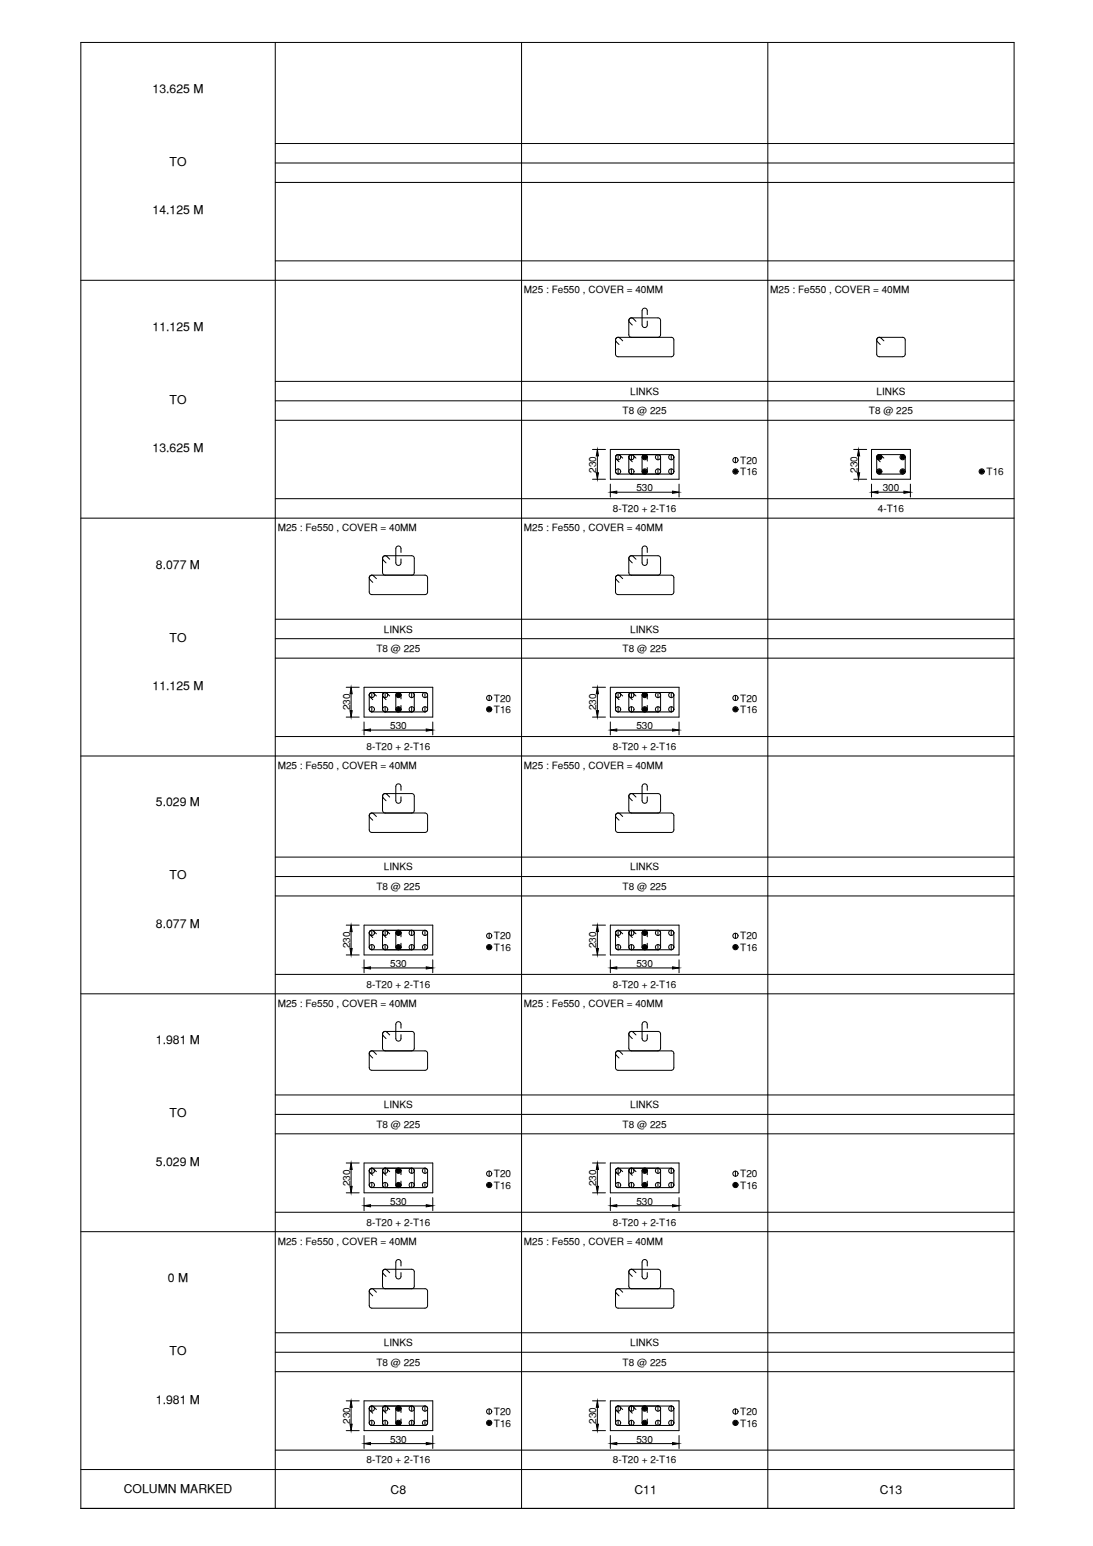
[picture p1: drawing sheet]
<svg xmlns="http://www.w3.org/2000/svg" width="297mm" height="420mm" viewBox="0 0 297 420" stroke-linecap="round" stroke-linejoin="round" font-family="sans-serif">
<!-- layer: Schedule Border -->
<path d="M74.8 11.5v398.4M275.6 11.5h-253.6v398.4h253.6M22 76.2h253.6M22 140.8h253.6M22 205.5h253.6M22 270.1h253.6M22 334.7h253.6M22 399.4h253.6" fill="none" stroke="#000" stroke-width=".27"/>
<!-- layer: Schedule Line -->
<g fill="none" stroke="#000" stroke-width=".27">
<path d="M141.7 11.5v398.4M208.7 11.5v398.4M275.6 11.5v398.4M74.8 39h200.8M74.8 49.6h200.8M74.8 44.3h200.8M74.8 70.9h200.8M74.8 114.2h200.8M74.8 108.9h200.8M74.8 103.6h200.8M74.8 135.5h200.8M74.8 178.9h200.8"/>
<path d="M74.8 173.6h200.8M74.8 168.3h200.8M74.8 200.2h200.8M74.8 238.2h200.8M74.8 232.9h200.8M74.8 243.5h200.8M74.8 264.8h200.8M74.8 297.6h200.8M74.8 308.1h200.8M74.8 302.9h200.8M74.8 329.5h200.8M74.8 372.8h200.8"/>
<path d="M74.8 367.5h200.8M74.8 362.2h200.8M74.8 394.1h200.8"/>
</g>
<!-- layer: Concrete Line -->
<path d="M165.9 122.1h18.6v8.1h-18.6zM236.9 122.1h10.5v8.1h-10.5zM98.9 186.8h18.7v8.1h-18.7zM165.9 186.8h18.6v8.1h-18.6zM98.9 251.4h18.7v8.1h-18.7zM165.9 251.4h18.6v8.1h-18.6zM98.9 316.1h18.7v8.1h-18.7zM165.9 316.1h18.6v8.1h-18.6zM98.9 380.7h18.7v8.1h-18.7zM165.9 380.7h18.6v8.1h-18.6z" fill="none" stroke="#000" stroke-width=".27"/>
<!-- layer: Dim -->
<g fill="none" stroke="#000" stroke-width=".27">
<path d="M161 130.2h3.5M161 122.1h3.5M162.3 123.9v4.6M165.9 131.6v3.5M167.6 133.8h15.2M184.5 131.6v3.5M232 130.2h3.5M232 122.1h3.5M233.3 123.9v4.6M236.9 131.6v3.5M238.6 133.8h7.1M247.4 131.6v3.5"/>
<path d="M94.1 194.9h3.5M94.1 186.8h3.5M95.4 188.5v4.6M98.9 196.2v3.5M100.7 198.4h15.1M117.6 196.2v3.5M161 194.9h3.5M161 186.8h3.5M162.3 188.5v4.6M165.9 196.2v3.5M167.6 198.4h15.2M184.5 196.2v3.5"/>
<path d="M94.1 259.5h3.5M94.1 251.4h3.5M95.4 253.2v4.6M161 259.5h3.5M161 251.4h3.5M162.3 253.2v4.6M98.9 260.9v3.5M100.7 263.1h15.1M117.6 260.9v3.5M165.9 260.9v3.5M167.6 263.1h15.2M184.5 260.9v3.5"/>
<path d="M94.1 316.1h3.5M95.4 317.8v4.6M161 316.1h3.5M162.3 317.8v4.6M94.1 324.2h3.5M98.9 325.5v3.5M100.7 327.7h15.1M117.6 325.5v3.5M161 324.2h3.5M165.9 325.5v3.5M167.6 327.7h15.2M184.5 325.5v3.5"/>
<path d="M94.1 388.8h3.5M94.1 380.7h3.5M95.4 382.5v4.6M98.9 390.1v3.6M100.7 392.3h15.1M117.6 390.1v3.6M161 388.8h3.5M161 380.7h3.5M162.3 382.5v4.6M165.9 390.1v3.6M167.6 392.3h15.2M184.5 390.1v3.6"/>
</g>
<g fill="#000" stroke="#000" stroke-width=".27">
<path d="M162 128.5h.6l-.3 1.7zM162.3 122.1l.3 1.8h-.6zM165.9 133.8l1.7-.3v.6zM182.8 133.5l1.7 .3-1.7 .3zM233 128.5h.6l-.3 1.7zM233.3 122.1l.3 1.8h-.6zM236.9 133.8l1.7-.3v.6zM245.7 133.5l1.7 .3-1.7 .3zM95.1 193.1h.6l-.3 1.8zM95.4 186.8l.3 1.7h-.6zM98.9 198.4l1.8-.3v.6zM115.8 198.1l1.8 .3-1.8 .3z"/>
<path d="M162 193.1h.6l-.3 1.8zM162.3 186.8l.3 1.7h-.6zM165.9 198.4l1.7-.3v.6zM182.8 198.1l1.7 .3-1.7 .3zM95.1 257.8h.6l-.3 1.7zM95.4 251.4l.3 1.8h-.6zM162 257.8h.6l-.3 1.7zM162.3 251.4l.3 1.8h-.6zM98.9 263.1l1.8-.3v.5zM115.8 262.8l1.8 .3-1.8 .2zM165.9 263.1l1.7-.3v.5zM182.8 262.8l1.7 .3-1.7 .2z"/>
<path d="M95.4 316.1l.3 1.7h-.6zM162.3 316.1l.3 1.7h-.6zM95.1 322.4h.6l-.3 1.8zM98.9 327.7l1.8-.3v.6zM115.8 327.4l1.8 .3-1.8 .3zM162 322.4h.6l-.3 1.8zM165.9 327.7l1.7-.3v.6zM182.8 327.4l1.7 .3-1.7 .3zM95.1 387.1h.6l-.3 1.7zM95.4 380.7l.3 1.8h-.6zM98.9 392.3l1.8-.3v.6zM115.8 392l1.8 .3-1.8 .3z"/>
<path d="M162 387.1h.6l-.3 1.7zM162.3 380.7l.3 1.8h-.6zM165.9 392.3l1.7-.3v.6zM182.8 392l1.7 .3-1.7 .3z"/>
</g>
<!-- layer: Reinforcement -->
<g fill="none" stroke="#000" stroke-width=".27">
<path d="M168 123.6v1.4M168 127.4v1.4M171.6 123.6v1.4M171.6 127.4v1.4M178.8 123.6v1.4M178.8 127.4v1.4M182.4 123.6v1.4M182.4 127.4v1.4M199.9 124.4v1.4M101 188.2v1.4M101 192.1v1.4M104.7 188.2v1.4"/>
<path d="M104.7 192.1v1.4M111.9 188.2v1.4M111.9 192.1v1.4M115.5 188.2v1.4M115.5 192.1v1.4M132.9 189v1.4M168 188.2v1.4M168 192.1v1.4M171.6 188.2v1.4M171.6 192.1v1.4M178.8 188.2v1.4M178.8 192.1v1.4"/>
<path d="M182.4 188.2v1.4M182.4 192.1v1.4M199.9 189v1.4M101 252.8v1.4M101 256.7v1.4M104.7 252.8v1.4M104.7 256.7v1.4M111.9 252.8v1.4M111.9 256.7v1.4M115.5 252.8v1.4M115.5 256.7v1.4M132.9 253.6v1.4"/>
<path d="M168 252.8v1.4M168 256.7v1.4M171.6 252.8v1.4M171.6 256.7v1.4M178.8 252.8v1.4M178.8 256.7v1.4M182.4 252.8v1.4M182.4 256.7v1.4M199.9 253.6v1.4M101 317.5v1.4M104.7 317.5v1.4M111.9 317.5v1.4"/>
<path d="M115.5 317.5v1.4M132.9 318.3v1.4M168 317.5v1.4M171.6 317.5v1.4M178.8 317.5v1.4M182.4 317.5v1.4M199.9 318.3v1.4M101 321.3v1.5M104.7 321.3v1.5M111.9 321.3v1.5M115.5 321.3v1.5M168 321.3v1.5"/>
<path d="M171.6 321.3v1.5M178.8 321.3v1.5M182.4 321.3v1.5M101 382.1v1.4M101 386v1.4M104.7 382.1v1.4M104.7 386v1.4M111.9 382.1v1.4M111.9 386v1.4M115.5 382.1v1.4M115.5 386v1.4M132.9 382.9v1.4"/>
<path d="M168 382.1v1.4M168 386v1.4M171.6 382.1v1.4M171.6 386v1.4M178.8 382.1v1.4M178.8 386v1.4M182.4 382.1v1.4M182.4 386v1.4M199.9 382.9v1.4"/>
<circle cx="168" cy="124.2" r=".7"/>
<circle cx="168" cy="128.1" r=".7"/>
<circle cx="171.6" cy="128.1" r=".7"/>
<circle cx="171.6" cy="124.2" r=".7"/>
<circle cx="175.2" cy="124.2" r=".7"/>
<circle cx="175.2" cy="128.1" r=".7"/>
<circle cx="178.8" cy="124.2" r=".7"/>
<circle cx="178.8" cy="128.1" r=".7"/>
<circle cx="182.4" cy="124.2" r=".7"/>
<circle cx="182.4" cy="128.1" r=".7"/>
<circle cx="199.9" cy="125" r=".7"/>
<circle cx="199.9" cy="128.1" r=".7"/>
<circle cx="239" cy="124.2" r=".7"/>
<circle cx="239" cy="128.1" r=".7"/>
<circle cx="245.3" cy="128.1" r=".7"/>
<circle cx="245.3" cy="124.2" r=".7"/>
<circle cx="266.8" cy="128.1" r=".7"/>
<circle cx="101.1" cy="188.9" r=".7"/>
<circle cx="101.1" cy="192.8" r=".7"/>
<circle cx="104.7" cy="188.9" r=".7"/>
<circle cx="104.7" cy="192.8" r=".7"/>
<circle cx="108.3" cy="188.9" r=".7"/>
<circle cx="108.3" cy="192.8" r=".7"/>
<circle cx="111.9" cy="188.9" r=".7"/>
<circle cx="111.9" cy="192.8" r=".7"/>
<circle cx="115.5" cy="192.8" r=".7"/>
<circle cx="115.5" cy="188.9" r=".7"/>
<circle cx="132.9" cy="189.7" r=".7"/>
<circle cx="132.9" cy="192.8" r=".7"/>
<circle cx="168" cy="188.9" r=".7"/>
<circle cx="168" cy="192.8" r=".7"/>
<circle cx="171.6" cy="188.9" r=".7"/>
<circle cx="171.6" cy="192.8" r=".7"/>
<circle cx="175.2" cy="188.9" r=".7"/>
<circle cx="175.2" cy="192.8" r=".7"/>
<circle cx="178.8" cy="192.8" r=".7"/>
<circle cx="178.8" cy="188.9" r=".7"/>
<circle cx="182.4" cy="188.9" r=".7"/>
<circle cx="182.4" cy="192.8" r=".7"/>
<circle cx="199.9" cy="192.8" r=".7"/>
<circle cx="199.9" cy="189.7" r=".7"/>
<circle cx="101.1" cy="253.5" r=".7"/>
<circle cx="101.1" cy="257.4" r=".7"/>
<circle cx="104.7" cy="253.5" r=".7"/>
<circle cx="104.7" cy="257.4" r=".7"/>
<circle cx="108.3" cy="257.4" r=".7"/>
<circle cx="108.3" cy="253.5" r=".7"/>
<circle cx="111.9" cy="253.5" r=".7"/>
<circle cx="111.9" cy="257.4" r=".7"/>
<circle cx="115.5" cy="257.4" r=".7"/>
<circle cx="115.5" cy="253.5" r=".7"/>
<circle cx="132.9" cy="254.3" r=".7"/>
<circle cx="132.9" cy="257.4" r=".7"/>
<circle cx="168" cy="253.5" r=".7"/>
<circle cx="168" cy="257.4" r=".7"/>
<circle cx="171.6" cy="257.4" r=".7"/>
<circle cx="171.6" cy="253.5" r=".7"/>
<circle cx="175.2" cy="257.4" r=".7"/>
<circle cx="175.2" cy="253.5" r=".7"/>
<circle cx="178.8" cy="253.5" r=".7"/>
<circle cx="178.8" cy="257.4" r=".7"/>
<circle cx="182.4" cy="253.5" r=".7"/>
<circle cx="182.4" cy="257.4" r=".7"/>
<circle cx="199.9" cy="257.4" r=".7"/>
<circle cx="199.9" cy="254.3" r=".7"/>
<circle cx="101.1" cy="318.2" r=".7"/>
<circle cx="104.7" cy="318.2" r=".7"/>
<circle cx="108.3" cy="318.2" r=".7"/>
<circle cx="111.9" cy="318.2" r=".7"/>
<circle cx="115.5" cy="318.2" r=".7"/>
<circle cx="132.9" cy="319" r=".7"/>
<circle cx="168" cy="318.2" r=".7"/>
<circle cx="171.6" cy="318.2" r=".7"/>
<circle cx="175.2" cy="318.2" r=".7"/>
<circle cx="178.8" cy="318.2" r=".7"/>
<circle cx="182.4" cy="318.2" r=".7"/>
<circle cx="199.9" cy="319" r=".7"/>
<circle cx="101.1" cy="322.1" r=".7"/>
<circle cx="104.7" cy="322.1" r=".7"/>
<circle cx="108.3" cy="322.1" r=".7"/>
<circle cx="111.9" cy="322.1" r=".7"/>
<circle cx="115.5" cy="322.1" r=".7"/>
<circle cx="132.9" cy="322.1" r=".7"/>
<circle cx="168" cy="322.1" r=".7"/>
<circle cx="171.6" cy="322.1" r=".7"/>
<circle cx="175.2" cy="322.1" r=".7"/>
<circle cx="178.8" cy="322.1" r=".7"/>
<circle cx="182.4" cy="322.1" r=".7"/>
<circle cx="199.9" cy="322.1" r=".7"/>
<circle cx="101.1" cy="386.7" r=".7"/>
<circle cx="101.1" cy="382.8" r=".7"/>
<circle cx="104.7" cy="386.7" r=".7"/>
<circle cx="104.7" cy="382.8" r=".7"/>
<circle cx="108.3" cy="386.7" r=".7"/>
<circle cx="108.3" cy="382.8" r=".7"/>
<circle cx="111.9" cy="382.8" r=".7"/>
<circle cx="111.9" cy="386.7" r=".7"/>
<circle cx="115.5" cy="382.8" r=".7"/>
<circle cx="115.5" cy="386.7" r=".7"/>
<circle cx="132.9" cy="383.6" r=".7"/>
<circle cx="132.9" cy="386.7" r=".7"/>
<circle cx="168" cy="386.7" r=".7"/>
<circle cx="168" cy="382.8" r=".7"/>
<circle cx="171.6" cy="386.7" r=".7"/>
<circle cx="171.6" cy="382.8" r=".7"/>
<circle cx="175.2" cy="386.7" r=".7"/>
<circle cx="175.2" cy="382.8" r=".7"/>
<circle cx="178.8" cy="386.7" r=".7"/>
<circle cx="178.8" cy="382.8" r=".7"/>
<circle cx="182.4" cy="386.7" r=".7"/>
<circle cx="182.4" cy="382.8" r=".7"/>
<circle cx="199.9" cy="383.6" r=".7"/>
<circle cx="199.9" cy="386.7" r=".7"/>
</g>
<g fill="#000" stroke="#000" stroke-width=".27">
<path d="M174.9 124.1l.3 .2zM174.9 124.3h.3zM174.9 124.4l.3-.1z"/>
<path d="M174.9 128l.3 .1zM174.9 128.1h.3zM174.9 128.2l.3-.1z"/>
<path d="M174.9 124.5l.3-.2zM175.2 124.3l-.2 .2zM175.2 124.3v.3z"/>
<path d="M174.9 128.3l.3-.2zM175.2 128.1l-.2 .3zM175.2 128.1v.4z"/>
<path d="M175 124l.2 .3zM175 124l.2 .3zM174.9 124.1l.3 .2z"/>
<path d="M175 127.9l.2 .2zM174.9 127.9l.3 .2zM174.9 127.9l.3 .2z"/>
<path d="M175.2 124.3v.3zM175.2 124.3l.1 .3zM175.2 124.3l.3 .2z"/>
<path d="M175.2 128.1v.4zM175.2 128.1l.1 .4zM175.2 128.1l.3 .2z"/>
<path d="M175.3 123.9l-.1 .4zM175.2 123.9v.4zM175.1 123.9l.1 .4z"/>
<path d="M175.3 127.8l-.1 .3zM175.2 127.8v.3zM175.1 127.8l.1 .3z"/>
<path d="M175.2 124.3l.3 .2zM175.2 124.3h.4z"/>
<path d="M175.2 128.1l.3 .2zM175.2 128.1h.4z"/>
<path d="M175.2 124.3h.4zM175.2 124.3l.3-.2zM175.4 124l-.2 .3z"/>
<path d="M175.2 128.1h.4zM175.2 128.1l.3-.2zM175.4 127.9l-.2 .2z"/>
<path d="M199.5 128l.4 .1zM199.5 128.1h.4zM199.5 128.2l.4-.1z"/>
<path d="M199.6 128.3l.3-.2zM199.9 128.1l-.2 .4zM199.9 128.1v.4z"/>
<path d="M199.7 127.9l.2 .2zM199.6 127.9l.3 .2zM199.6 127.9l.3 .2z"/>
<path d="M199.9 128.1v.4zM199.9 128.1l.1 .4zM199.9 128.1l.2 .2z"/>
<path d="M200 127.8l-.1 .3zM199.9 127.8v.3zM199.7 127.8l.2 .3z"/>
<path d="M199.9 128.1l.2 .2zM199.9 128.1h.3z"/>
<path d="M199.9 128.1h.3zM199.9 128.1l.2-.2zM200.1 127.9l-.2 .2z"/>
<path d="M238.6 124.1l.4 .2zM238.6 124.3h.4zM238.6 124.4l.4-.1z"/>
<path d="M238.6 128l.4 .1zM238.6 128.1h.4zM238.6 128.2l.4-.1z"/>
<path d="M238.7 124.5l.3-.2zM239 124.3l-.1 .3zM239 124.3v.3z"/>
<path d="M238.7 128.3l.3-.2zM239 128.1l-.1 .4zM239 128.1v.4z"/>
<path d="M238.8 124l.2 .3zM238.8 124l.2 .3zM238.7 124.1l.3 .2z"/>
<path d="M238.8 127.9l.2 .2zM238.7 127.9l.3 .2zM238.7 127.9l.3 .2z"/>
<path d="M239 124.3v.3zM239 124.3l.1 .3zM239 124.3l.2 .2z"/>
<path d="M239 128.1v.4zM239 128.1l.1 .4zM239 128.1l.2 .2z"/>
<path d="M239.1 123.9l-.1 .4zM239 123.9v.4zM238.9 123.9l.1 .4z"/>
<path d="M239.1 127.8l-.1 .3zM239 127.8v.3zM238.9 127.8l.1 .3z"/>
<path d="M239 124.3l.3 .1zM239 124.3h.3z"/>
<path d="M239 128.1l.3 .1zM239 128.1h.3z"/>
<path d="M239 124.3h.3zM239 124.3l.3-.2zM239.2 124l-.2 .3z"/>
<path d="M239 128.1h.3zM239 128.1l.3-.1zM239.2 127.9l-.2 .2z"/>
<path d="M245 124.1l.3 .2zM244.9 124.3h.4zM245 124.4l.3-.1z"/>
<path d="M245 128l.3 .1zM244.9 128.1h.4zM245 128.2l.3-.1z"/>
<path d="M245 124.5l.3-.2zM245.3 124.3l-.1 .3zM245.3 124.3v.3z"/>
<path d="M245 128.3l.3-.2zM245.3 128.1l-.1 .4zM245.3 128.1v.4z"/>
<path d="M245.1 124l.2 .3zM245.1 124l.2 .3zM245 124.1l.3 .2z"/>
<path d="M245.1 127.9l.2 .2zM245 127.9l.3 .2zM245 127.9l.3 .2z"/>
<path d="M245.3 124.3v.3zM245.3 124.3l.1 .3zM245.3 124.3l.2 .2z"/>
<path d="M245.3 128.1v.4zM245.3 128.1l.1 .4zM245.3 128.1l.3 .2z"/>
<path d="M245.4 123.9l-.1 .4zM245.3 123.9v.4zM245.2 123.9l.1 .4z"/>
<path d="M245.4 127.8l-.1 .3zM245.3 127.8v.3zM245.2 127.8l.1 .3z"/>
<path d="M245.3 124.3l.3 .1zM245.3 124.3h.4z"/>
<path d="M245.3 128.1l.3 .1zM245.3 128.1h.4z"/>
<path d="M245.3 124.3h.4zM245.3 124.3l.3-.2zM245.5 124l-.2 .3z"/>
<path d="M245.3 128.1h.4zM245.3 128.1l.3-.1zM245.5 127.9l-.2 .2z"/>
<path d="M266.5 128l.3 .1zM266.4 128.1h.4zM266.5 128.2l.3-.1z"/>
<path d="M266.5 128.3l.3-.2zM266.8 128.1l-.2 .3zM266.8 128.1v.4z"/>
<path d="M266.6 127.9l.2 .2zM266.5 127.9l.3 .2zM266.5 127.9l.3 .2z"/>
<path d="M266.8 128.1v.4zM266.8 128.1l.1 .4zM266.8 128.1l.3 .2z"/>
<path d="M266.9 127.8l-.1 .3zM266.8 127.8v.3zM266.7 127.8l.1 .3z"/>
<path d="M266.8 128.1l.3 .2zM266.8 128.1h.3z"/>
<path d="M266.8 128.1h.3zM266.8 128.1l.3-.2zM267 127.9l-.2 .2z"/>
<path d="M107.9 188.8l.4 .1zM107.9 188.9h.4zM107.9 189l.4-.1z"/>
<path d="M107.9 192.7l.4 .1zM107.9 192.8h.4zM107.9 192.9l.4-.1z"/>
<path d="M108 189.1l.3-.2zM108.3 188.9l-.1 .3zM108.3 188.9l-.1 .3z"/>
<path d="M108 193l.3-.2zM108.3 192.8l-.1 .3zM108.3 192.8v.3z"/>
<path d="M108.1 188.6l.2 .3zM108.1 188.6l.2 .3zM108 188.7l.3 .2z"/>
<path d="M108.1 192.5l.2 .3zM108.1 192.5l.2 .3zM108 192.6l.3 .2z"/>
<path d="M108.3 188.9l.1 .3zM108.3 188.9l.1 .3zM108.3 188.9l.3 .2z"/>
<path d="M108.3 192.8v.3zM108.3 192.8l.1 .3zM108.3 192.8l.3 .2z"/>
<path d="M108.4 188.6l-.1 .3zM108.3 188.5v.4zM108.2 188.6l.1 .3z"/>
<path d="M108.4 192.4l-.1 .4zM108.3 192.4v.4zM108.2 192.4l.1 .4z"/>
<path d="M108.3 188.9l.3 .2zM108.3 188.9h.3z"/>
<path d="M108.3 192.8l.3 .2zM108.3 192.8h.3z"/>
<path d="M108.3 188.9h.3zM108.3 188.9l.3-.2zM108.5 188.6l-.2 .3z"/>
<path d="M108.3 192.8h.3zM108.3 192.8l.3-.2zM108.5 192.5l-.2 .3z"/>
<path d="M132.6 192.7l.3 .1zM132.6 192.8h.3zM132.6 192.9l.3-.1z"/>
<path d="M132.6 193l.3-.2zM132.9 192.8l-.1 .3zM132.9 192.8v.3z"/>
<path d="M132.7 192.5l.2 .3zM132.7 192.5l.2 .3zM132.6 192.6l.3 .2z"/>
<path d="M132.9 192.8v.3zM132.9 192.8l.1 .3zM132.9 192.8l.3 .2z"/>
<path d="M133 192.4l-.1 .4zM132.9 192.4v.4zM132.8 192.4l.1 .4z"/>
<path d="M132.9 192.8l.3 .2zM132.9 192.8h.4z"/>
<path d="M132.9 192.8h.4zM132.9 192.8l.3-.2zM133.1 192.5l-.2 .3z"/>
<path d="M174.9 188.8l.3 .1zM174.9 188.9h.3zM174.9 189l.3-.1z"/>
<path d="M174.9 192.7l.3 .1zM174.9 192.8h.3zM174.9 192.9l.3-.1z"/>
<path d="M174.9 189.1l.3-.2zM175.2 188.9l-.2 .3zM175.2 188.9l-.1 .3z"/>
<path d="M174.9 193l.3-.2zM175.2 192.8l-.2 .3zM175.2 192.8v.3z"/>
<path d="M175 188.6l.2 .3zM175 188.6l.2 .3zM174.9 188.7l.3 .2z"/>
<path d="M175 192.5l.2 .3zM175 192.5l.2 .3zM174.9 192.6l.3 .2z"/>
<path d="M175.2 188.9l.1 .3zM175.2 188.9l.1 .3zM175.2 188.9l.3 .2z"/>
<path d="M175.2 192.8v.3zM175.2 192.8l.1 .3zM175.2 192.8l.3 .2z"/>
<path d="M175.3 188.6l-.1 .3zM175.2 188.5v.4zM175.1 188.6l.1 .3z"/>
<path d="M175.3 192.4l-.1 .4zM175.2 192.4v.4zM175.1 192.4l.1 .4z"/>
<path d="M175.2 188.9l.3 .2zM175.2 188.9h.4z"/>
<path d="M175.2 192.8l.3 .2zM175.2 192.8h.4z"/>
<path d="M175.2 188.9h.4zM175.2 188.9l.3-.2zM175.4 188.6l-.2 .3z"/>
<path d="M175.2 192.8h.4zM175.2 192.8l.3-.2zM175.4 192.5l-.2 .3z"/>
<path d="M199.5 192.7l.4 .1zM199.5 192.8h.4zM199.5 192.9l.4-.1z"/>
<path d="M199.6 193l.3-.2zM199.9 192.8l-.2 .3zM199.9 192.8v.3z"/>
<path d="M199.7 192.5l.2 .3zM199.7 192.5l.2 .3zM199.6 192.6l.3 .2z"/>
<path d="M199.9 192.8v.3zM199.9 192.8l.1 .3zM199.9 192.8l.2 .2z"/>
<path d="M200 192.4l-.1 .4zM199.9 192.4v.4zM199.7 192.4l.2 .4z"/>
<path d="M199.9 192.8l.2 .2zM199.9 192.8h.3z"/>
<path d="M199.9 192.8h.3zM199.9 192.8l.2-.2zM200.1 192.5l-.2 .3z"/>
<path d="M107.9 253.4l.4 .1zM107.9 253.5h.4zM107.9 253.6l.4-.1z"/>
<path d="M107.9 257.3l.4 .1zM107.9 257.4h.4zM107.9 257.5l.4-.1z"/>
<path d="M108 253.7l.3-.2zM108.3 253.5l-.1 .4zM108.3 253.5l-.1 .4z"/>
<path d="M108 257.6l.3-.2zM108.3 257.4l-.1 .4zM108.3 257.4l-.1 .4z"/>
<path d="M108.1 253.3l.2 .2zM108.1 253.3l.2 .2zM108 253.3l.3 .2z"/>
<path d="M108.1 257.1l.2 .3zM108 257.2l.3 .2zM108 257.2l.3 .2z"/>
<path d="M108.3 253.5l.1 .4zM108.3 253.5l.1 .4zM108.3 253.5l.2 .3z"/>
<path d="M108.3 257.4l.1 .4zM108.3 257.4l.1 .4zM108.3 257.4l.3 .2z"/>
<path d="M108.4 253.2l-.1 .3zM108.3 253.2v.3zM108.2 253.2l.1 .3z"/>
<path d="M108.4 257.1l-.1 .3zM108.3 257.1v.3zM108.2 257.1l.1 .3z"/>
<path d="M108.3 253.5l.3 .2zM108.3 253.5h.3z"/>
<path d="M108.3 257.4l.3 .2zM108.3 257.4h.3z"/>
<path d="M108.3 253.5h.3zM108.3 253.5l.3-.2zM108.5 253.3l-.2 .2z"/>
<path d="M108.3 257.4h.3zM108.3 257.4l.3-.2zM108.5 257.1l-.2 .3z"/>
<path d="M132.6 257.3l.3 .1zM132.6 257.4h.3zM132.6 257.5l.3-.1z"/>
<path d="M132.6 257.6l.3-.2zM132.9 257.4l-.1 .4zM132.9 257.4l-.1 .4z"/>
<path d="M132.7 257.1l.2 .3zM132.6 257.2l.3 .2zM132.6 257.2l.3 .2z"/>
<path d="M132.9 257.4l.1 .4zM132.9 257.4l.1 .4zM132.9 257.4l.3 .2z"/>
<path d="M133 257.1l-.1 .3zM132.9 257.1v.3zM132.8 257.1l.1 .3z"/>
<path d="M132.9 257.4l.3 .2zM132.9 257.4h.4z"/>
<path d="M132.9 257.4h.4zM132.9 257.4l.3-.2zM133.1 257.1l-.2 .3z"/>
<path d="M174.9 253.4l.3 .1zM174.9 253.5h.3zM174.9 253.6l.3-.1z"/>
<path d="M174.9 257.3l.3 .1zM174.9 257.4h.3zM174.9 257.5l.3-.1z"/>
<path d="M174.9 253.7l.3-.2zM175.2 253.5l-.2 .3zM175.2 253.5l-.1 .4z"/>
<path d="M174.9 257.6l.3-.2zM175.2 257.4l-.2 .3zM175.2 257.4l-.1 .4z"/>
<path d="M175 253.3l.2 .2zM175 253.3l.2 .2zM174.9 253.3l.3 .2z"/>
<path d="M175 257.1l.2 .3zM174.9 257.2l.3 .2zM174.9 257.2l.3 .2z"/>
<path d="M175.2 253.5l.1 .4zM175.2 253.5l.1 .4zM175.2 253.5l.2 .3z"/>
<path d="M175.2 257.4l.1 .4zM175.2 257.4l.1 .4zM175.2 257.4l.3 .2z"/>
<path d="M175.3 253.2l-.1 .3zM175.2 253.2v.3zM175.1 253.2l.1 .3z"/>
<path d="M175.3 257.1l-.1 .3zM175.2 257.1v.3zM175.1 257.1l.1 .3z"/>
<path d="M175.2 253.5l.3 .2zM175.2 253.5h.4z"/>
<path d="M175.2 257.4l.3 .2zM175.2 257.4h.4z"/>
<path d="M175.2 253.5h.4zM175.2 253.5l.3-.2zM175.4 253.3l-.2 .2z"/>
<path d="M175.2 257.4h.4zM175.2 257.4l.3-.2zM175.4 257.1l-.2 .3z"/>
<path d="M199.5 257.3l.4 .1zM199.5 257.4h.4zM199.5 257.5l.4-.1z"/>
<path d="M199.6 257.6l.3-.2zM199.9 257.4l-.2 .4zM199.9 257.4l-.2 .4z"/>
<path d="M199.7 257.1l.2 .3zM199.7 257.1l.2 .3zM199.6 257.2l.3 .2z"/>
<path d="M199.9 257.4l.1 .4zM199.9 257.4l.1 .4zM199.9 257.4l.2 .2z"/>
<path d="M200 257.1l-.1 .3zM199.9 257.1v.3zM199.7 257.1l.2 .3z"/>
<path d="M199.9 257.4l.2 .2zM199.9 257.4h.3z"/>
<path d="M199.9 257.4h.3zM199.9 257.4l.2-.2zM200.1 257.1l-.2 .3z"/>
<path d="M107.9 318.1l.4 .1zM107.9 318.2h.4zM107.9 318.3l.4-.1z"/>
<path d="M108 318.4l.3-.2zM108.3 318.2l-.2 .3zM108.3 318.2v.3z"/>
<path d="M108.1 317.9l.2 .3zM108 318l.3 .2zM108 318l.3 .2z"/>
<path d="M108.3 318.2v.3zM108.3 318.2l.2 .3zM108.3 318.2l.3 .2z"/>
<path d="M108.4 317.8l-.1 .4zM108.3 317.8v.4zM108.2 317.8l.1 .4z"/>
<path d="M108.3 318.2l.3 .2zM108.3 318.2h.3z"/>
<path d="M108.3 318.2h.3zM108.3 318.2l.3-.2zM108.5 317.9l-.2 .3z"/>
<path d="M174.9 318.1l.3 .1zM174.9 318.2h.3zM174.9 318.3l.3-.1z"/>
<path d="M174.9 318.4l.3-.2zM175.2 318.2l-.2 .3zM175.2 318.2v.3z"/>
<path d="M175 317.9l.2 .3zM174.9 318l.3 .2zM174.9 318l.3 .2z"/>
<path d="M175.2 318.2v.3zM175.2 318.2l.2 .3zM175.2 318.2l.3 .2z"/>
<path d="M175.3 317.8l-.1 .4zM175.2 317.8v.4zM175.1 317.8l.1 .4z"/>
<path d="M175.2 318.2l.3 .2zM175.2 318.2h.4z"/>
<path d="M175.2 318.2h.4zM175.2 318.2l.3-.2zM175.4 317.9l-.2 .3z"/>
<path d="M107.9 322l.4 .1zM107.9 322.1h.4zM107.9 322.2l.4-.1z"/>
<path d="M108 322.3l.3-.2zM108.3 322.1l-.2 .2zM108.3 322.1v.3z"/>
<path d="M108.1 321.8l.2 .3zM108 321.8l.3 .3zM108 321.8l.3 .3z"/>
<path d="M108.3 322.1v.3zM108.3 322.1l.2 .2zM108.3 322.1l.2 .2z"/>
<path d="M108.4 321.7l-.1 .4zM108.3 321.7v.4zM108.2 321.7l.1 .4z"/>
<path d="M108.3 322.1l.3 .2zM108.3 322.1h.3z"/>
<path d="M108.3 322.1h.3zM108.3 322.1l.3-.3zM108.5 321.8l-.2 .3z"/>
<path d="M132.6 322l.3 .1zM132.6 322.1h.3zM132.6 322.2l.3-.1z"/>
<path d="M132.6 322.3l.3-.2zM132.9 322.1l-.2 .2zM132.9 322.1v.3z"/>
<path d="M132.7 321.8l.2 .3zM132.7 321.8l.2 .3zM132.6 321.8l.3 .3z"/>
<path d="M132.9 322.1v.3zM132.9 322.1l.2 .2zM132.9 322.1l.2 .2z"/>
<path d="M133 321.7l-.1 .4zM132.9 321.7v.4zM132.8 321.7l.1 .4z"/>
<path d="M132.9 322.1l.3 .2zM132.9 322.1h.4z"/>
<path d="M132.9 322.1h.4zM132.9 322.1l.3-.3zM133.1 321.8l-.2 .3z"/>
<path d="M174.9 322l.3 .1zM174.9 322.1h.3zM174.9 322.2l.3-.1z"/>
<path d="M174.9 322.3l.3-.2zM175.2 322.1l-.2 .2zM175.2 322.1v.3z"/>
<path d="M175 321.8l.2 .3zM174.9 321.8l.3 .3zM174.9 321.8l.3 .3z"/>
<path d="M175.2 322.1v.3zM175.2 322.1l.2 .2zM175.2 322.1l.2 .2z"/>
<path d="M175.3 321.7l-.1 .4zM175.2 321.7v.4zM175.1 321.7l.1 .4z"/>
<path d="M175.2 322.1l.3 .2zM175.2 322.1h.4z"/>
<path d="M175.2 322.1h.4zM175.2 322.1l.3-.3zM175.4 321.8l-.2 .3z"/>
<path d="M199.5 322l.4 .1zM199.5 322.1h.4zM199.5 322.2l.4-.1z"/>
<path d="M199.6 322.3l.3-.2zM199.9 322.1l-.2 .2zM199.9 322.1v.3z"/>
<path d="M199.7 321.8l.2 .3zM199.7 321.8l.2 .3zM199.6 321.8l.3 .3z"/>
<path d="M199.9 322.1v.3zM199.9 322.1l.2 .2zM199.9 322.1l.2 .2z"/>
<path d="M200 321.7l-.1 .4zM199.9 321.7v.4zM199.7 321.7l.2 .4z"/>
<path d="M199.9 322.1l.2 .2zM199.9 322.1h.3z"/>
<path d="M199.9 322.1h.3zM199.9 322.1l.2-.3zM200.1 321.8l-.2 .3z"/>
<path d="M107.9 382.7l.4 .1zM107.9 382.8h.4zM107.9 382.9l.4-.1z"/>
<path d="M107.9 386.6l.4 .1zM107.9 386.7h.4zM107.9 386.8l.4-.1z"/>
<path d="M108 383l.3-.2zM108.3 382.8l-.1 .4zM108.3 382.8v.4z"/>
<path d="M108 386.9l.3-.2zM108.3 386.7l-.1 .3zM108.3 386.7v.4z"/>
<path d="M108.1 382.5l.2 .3zM108.1 382.5l.2 .3zM108 382.6l.3 .2z"/>
<path d="M108.1 386.4l.2 .3zM108.1 386.4l.2 .3zM108 386.5l.3 .2z"/>
<path d="M108.3 382.8v.4zM108.3 382.8l.1 .4zM108.3 382.8l.3 .2z"/>
<path d="M108.3 386.7v.4zM108.3 386.7l.1 .3zM108.3 386.7l.3 .2z"/>
<path d="M108.4 382.5l-.1 .3zM108.3 382.5v.3zM108.2 382.5l.1 .3z"/>
<path d="M108.4 386.4l-.1 .3zM108.3 386.3v.4zM108.2 386.4l.1 .3z"/>
<path d="M108.3 382.8l.3 .2zM108.3 382.8h.3z"/>
<path d="M108.3 386.7l.3 .2zM108.3 386.7h.3z"/>
<path d="M108.3 382.8h.3zM108.3 382.8l.3-.2zM108.5 382.5l-.2 .3z"/>
<path d="M108.3 386.7h.3zM108.3 386.7l.3-.2zM108.5 386.4l-.2 .3z"/>
<path d="M132.6 386.6l.3 .1zM132.6 386.7h.3zM132.6 386.8l.3-.1z"/>
<path d="M132.6 386.9l.3-.2zM132.9 386.7l-.1 .3zM132.9 386.7v.4z"/>
<path d="M132.7 386.4l.2 .3zM132.7 386.4l.2 .3zM132.6 386.5l.3 .2z"/>
<path d="M132.9 386.7v.4zM132.9 386.7l.1 .3zM132.9 386.7l.3 .2z"/>
<path d="M133 386.4l-.1 .3zM132.9 386.3v.4zM132.8 386.4l.1 .3z"/>
<path d="M132.9 386.7l.3 .2zM132.9 386.7h.4z"/>
<path d="M132.9 386.7h.4zM132.9 386.7l.3-.2zM133.1 386.4l-.2 .3z"/>
<path d="M174.9 382.7l.3 .1zM174.9 382.8h.3zM174.9 382.9l.3-.1z"/>
<path d="M174.9 386.6l.3 .1zM174.9 386.7h.3zM174.9 386.8l.3-.1z"/>
<path d="M174.9 383l.3-.2zM175.2 382.8l-.2 .3zM175.2 382.8v.4z"/>
<path d="M174.9 386.9l.3-.2zM175.2 386.7l-.2 .3zM175.2 386.7v.4z"/>
<path d="M175 382.5l.2 .3zM175 382.5l.2 .3zM174.9 382.6l.3 .2z"/>
<path d="M175 386.4l.2 .3zM175 386.4l.2 .3zM174.9 386.5l.3 .2z"/>
<path d="M175.2 382.8v.4zM175.2 382.8l.1 .4zM175.2 382.8l.3 .2z"/>
<path d="M175.2 386.7v.4zM175.2 386.7l.1 .3zM175.2 386.7l.3 .2z"/>
<path d="M175.3 382.5l-.1 .3zM175.2 382.5v.3zM175.1 382.5l.1 .3z"/>
<path d="M175.3 386.4l-.1 .3zM175.2 386.3v.4zM175.1 386.4l.1 .3z"/>
<path d="M175.2 382.8l.3 .2zM175.2 382.8h.4z"/>
<path d="M175.2 386.7l.3 .2zM175.2 386.7h.4z"/>
<path d="M175.2 382.8h.4zM175.2 382.8l.3-.2zM175.4 382.5l-.2 .3z"/>
<path d="M175.2 386.7h.4zM175.2 386.7l.3-.2zM175.4 386.4l-.2 .3z"/>
<path d="M199.5 386.6l.4 .1zM199.5 386.7h.4zM199.5 386.8l.4-.1z"/>
<path d="M199.6 386.9l.3-.2zM199.9 386.7l-.2 .3zM199.9 386.7v.4z"/>
<path d="M199.7 386.4l.2 .3zM199.7 386.4l.2 .3zM199.6 386.5l.3 .2z"/>
<path d="M199.9 386.7v.4zM199.9 386.7l.1 .3zM199.9 386.7l.2 .2z"/>
<path d="M200 386.4l-.1 .3zM199.9 386.3v.4zM199.7 386.4l.2 .3z"/>
<path d="M199.9 386.7l.2 .2zM199.9 386.7h.3z"/>
<path d="M199.9 386.7h.3zM199.9 386.7l.2-.2zM200.1 386.4l-.2 .3z"/>
</g>
<!-- layer: Link -->
<g fill="none" stroke="#000" stroke-width=".27">
<path d="M169.2 92.6l-.7-.7a.7 .7 0 0 0-.8-.2 .7 .7 0 0 0-.4 .7v3.8l.4 .7 14.7 .1a.7 .7 0 0 0 .7-.7v-3.9a.69 .69 0 0 0-.7-.7h-14.4a.7 .7 0 0 0-.7 .4 .7 .7 0 0 0 .2 .8l.7 .7M171.8 88.3l-.7-.7a.7 .7 0 0 1-.2-.8 .7 .7 0 0 1 .7-.4h7.2a.7 .7 0 0 1 .7 .7v3.9a.7 .7 0 0 1-.7 .7M172.8 87.3l-.7-.7a.71 .71 0 0 0-.8-.2 .71 .71 0 0 0-.4 .7v3.9a.7 .7 0 0 0 .7 .7M175.9 85.5v-1.1a.71 .71 0 0 0-.7-.7 .71 .71 0 0 0-.7 .8v3.8a.7 .7 0 0 0 .7 .7 .7 .7 0 0 0 .7-.7v-1M239.5 91.9l.7 .7M239.5 91.9a.7 .7 0 0 0-.8-.2 .7 .7 0 0 0-.4 .7v3.8a.7 .7 0 0 0 .7 .8h6.3M245.3 91.7h-6.3a.7 .7 0 0 0-.7 .4 .7 .7 0 0 0 .2 .8l.7 .7M245.3 91.7a.7 .7 0 0 1 .7 .7v3.9a.7 .7 0 0 1-.7 .7M168 123.6h14.4M168 123.5a.7 .7 0 0 0-.7 .5 .7 .7 0 0 0 .2 .7l.7 .8M168.5 123.8l.7 .7M171.6 123.5a.7 .7 0 0 0-.7 .5 .7 .7 0 0 0 .2 .7l.7 .8"/>
<path d="M172.1 123.8l.7 .7M172.1 123.8a.71 .71 0 0 0-.8-.2 .71 .71 0 0 0-.4 .7v3.8a.7 .7 0 0 0 .7 .7M175.9 125.3v-1a.71 .71 0 0 0-.7-.8 .71 .71 0 0 0-.7 .8v3.8a.7 .7 0 0 0 .7 .7 .7 .7 0 0 0 .7-.7v-1M178.8 123.5a.7 .7 0 0 1 .7 .8v3.8a.7 .7 0 0 1-.7 .7M182.4 123.5a.7 .7 0 0 1 .7 .8v3.8a.7 .7 0 0 1-.7 .7h-14.4a.7 .7 0 0 1-.7-.7v-3.8a.7 .7 0 0 1 .4-.7 .7 .7 0 0 1 .8 .2M239 123.6h6.3M239 123.5a.7 .7 0 0 0-.7 .5 .7 .7 0 0 0 .2 .7l.7 .8M239.5 123.8l.7 .7M239.5 123.8a.7 .7 0 0 0-.8-.2 .7 .7 0 0 0-.4 .7v3.8a.7 .7 0 0 0 .7 .7h6.3M245.3 123.5a.7 .7 0 0 1 .7 .8v3.8a.7 .7 0 0 1-.7 .7M101.3 158.3l-.7-.8a.7 .7 0 0 1-.2-.8 .7 .7 0 0 1 .7-.4h14.4a.7 .7 0 0 1 .7 .7v3.9a.7 .7 0 0 1-.7 .7M102.3 157.3l-.8-.8a.7 .7 0 0 0-.7-.1 .7 .7 0 0 0-.5 .6v3.9a.7 .7 0 0 0 .8 .7"/>
<path d="M104.9 153l-.7-.8a.7 .7 0 0 1-.2-.7 .7 .7 0 0 1 .7-.5h7.2a.7 .7 0 0 1 .7 .7v3.9a.69 .69 0 0 1-.7 .7M105.9 152l-.7-.8a.71 .71 0 0 0-.8-.1 .71 .71 0 0 0-.4 .6v3.9a.7 .7 0 0 0 .7 .7M109 150.2v-1.1a.71 .71 0 0 0-.7-.7 .71 .71 0 0 0-.7 .7v3.9a.7 .7 0 0 0 .7 .7 .7 .7 0 0 0 .7-.7v-1.1M168.2 158.3l-.7-.8a.7 .7 0 0 1-.2-.8 .7 .7 0 0 1 .7-.4h14.4a.7 .7 0 0 1 .7 .7v3.9a.7 .7 0 0 1-.7 .7M169.2 157.3l-.7-.8a.7 .7 0 0 0-.8-.1 .7 .7 0 0 0-.4 .6v3.9a.7 .7 0 0 0 .7 .7M171.8 153l-.7-.8a.7 .7 0 0 1-.2-.7 .7 .7 0 0 1 .7-.5h7.2a.7 .7 0 0 1 .7 .7v3.9a.7 .7 0 0 1-.7 .7M172.8 152l-.7-.8a.71 .71 0 0 0-.8-.1 .71 .71 0 0 0-.4 .6v3.9a.7 .7 0 0 0 .7 .7M175.9 150.2v-1.1a.71 .71 0 0 0-.7-.7 .71 .71 0 0 0-.7 .7v3.9a.7 .7 0 0 0 .7 .7 .7 .7 0 0 0 .7-.7v-1.1M101 161.6h14.5M168 161.6h14.4M102.3 189.2l-.8-.8a.7 .7 0 0 0-.7-.2 .7 .7 0 0 0-.5 .7v3.9l.5 .6 14.7 .1a.7 .7 0 0 0 .7-.7v-3.9a.69 .69 0 0 0-.7-.7h-14.4a.7 .7 0 0 0-.7 .4 .7 .7 0 0 0 .2 .8l.7 .7M104.7 188.2a.7 .7 0 0 0-.7 .4 .7 .7 0 0 0 .2 .8l.7 .7"/>
<path d="M105.9 189.2l-.7-.8a.71 .71 0 0 0-.8-.2 .71 .71 0 0 0-.4 .7v3.9a.7 .7 0 0 0 .7 .7M109 190v-1.1a.71 .71 0 0 0-.7-.7 .71 .71 0 0 0-.7 .7v3.9a.7 .7 0 0 0 .7 .7 .7 .7 0 0 0 .7-.7v-1.1M111.9 188.2a.7 .7 0 0 1 .7 .7v3.9a.69 .69 0 0 1-.7 .7M169.2 189.2l-.7-.8a.7 .7 0 0 0-.8-.2 .7 .7 0 0 0-.4 .7v3.9l.4 .6 14.7 .1a.7 .7 0 0 0 .7-.7v-3.9a.69 .69 0 0 0-.7-.7h-14.4a.7 .7 0 0 0-.7 .4 .7 .7 0 0 0 .2 .8l.7 .7M171.6 188.2a.7 .7 0 0 0-.7 .4 .7 .7 0 0 0 .2 .8l.7 .7M172.8 189.2l-.7-.8a.71 .71 0 0 0-.8-.2 .71 .71 0 0 0-.4 .7v3.9a.7 .7 0 0 0 .7 .7M175.9 190v-1.1a.71 .71 0 0 0-.7-.7 .71 .71 0 0 0-.7 .7v3.9a.7 .7 0 0 0 .7 .7 .7 .7 0 0 0 .7-.7v-1.1M178.8 188.2a.7 .7 0 0 1 .7 .7v3.9a.7 .7 0 0 1-.7 .7M104.9 217.6l-.7-.7a.7 .7 0 0 1-.2-.8 .7 .7 0 0 1 .7-.4h7.2a.69 .69 0 0 1 .7 .7v3.8a.69 .69 0 0 1-.7 .7M105.9 216.6l-.7-.7a.71 .71 0 0 0-.8-.2 .71 .71 0 0 0-.4 .7v3.8a.7 .7 0 0 0 .7 .7M109 214.8v-1.1a.71 .71 0 0 0-.7-.7 .71 .71 0 0 0-.7 .7v3.9a.7 .7 0 0 0 .7 .7 .7 .7 0 0 0 .7-.7v-1M171.8 217.6l-.7-.7a.7 .7 0 0 1-.2-.8 .7 .7 0 0 1 .7-.4h7.2a.69 .69 0 0 1 .7 .7v3.8a.7 .7 0 0 1-.7 .7"/>
<path d="M172.8 216.6l-.7-.7a.71 .71 0 0 0-.8-.2 .71 .71 0 0 0-.4 .7v3.8a.7 .7 0 0 0 .7 .7M175.9 214.8v-1.1a.71 .71 0 0 0-.7-.7 .71 .71 0 0 0-.7 .7v3.9a.7 .7 0 0 0 .7 .7 .7 .7 0 0 0 .7-.7v-1M102.3 221.9l-.8-.7a.7 .7 0 0 0-.7-.2 .7 .7 0 0 0-.5 .7v3.8a.7 .7 0 0 0 .7 .7h14.5a.7 .7 0 0 0 .7-.7v-3.8a.7 .7 0 0 0-.7-.7h-14.4a.7 .7 0 0 0-.7 .4 .7 .7 0 0 0 .2 .8l.7 .7M169.2 221.9l-.7-.7a.7 .7 0 0 0-.8-.2 .7 .7 0 0 0-.4 .7v3.8a.7 .7 0 0 0 .7 .7h14.4a.7 .7 0 0 0 .7-.7v-3.8a.7 .7 0 0 0-.7-.7h-14.4a.7 .7 0 0 0-.7 .4 .7 .7 0 0 0 .2 .8l.7 .7M102.3 253.8l-.8-.8a.7 .7 0 0 0-.7-.1 .7 .7 0 0 0-.5 .6v3.9l.5 .7h14.7a.7 .7 0 0 0 .7-.7v-3.9a.7 .7 0 0 0-.7-.7h-14.4a.7 .7 0 0 0-.7 .5 .7 .7 0 0 0 .2 .7l.7 .8M104.7 252.8a.7 .7 0 0 0-.7 .5 .7 .7 0 0 0 .2 .7l.7 .8M105.9 253.8l-.7-.8a.71 .71 0 0 0-.8-.1 .71 .71 0 0 0-.4 .6v3.9a.7 .7 0 0 0 .7 .7M109 254.6v-1.1a.71 .71 0 0 0-.7-.7 .71 .71 0 0 0-.7 .7v3.9a.7 .7 0 0 0 .7 .7 .7 .7 0 0 0 .7-.7v-1M111.9 252.8a.7 .7 0 0 1 .7 .7v3.9a.69 .69 0 0 1-.7 .7M169.2 253.8l-.7-.8a.7 .7 0 0 0-.8-.1 .7 .7 0 0 0-.4 .6v3.9l.4 .7h14.7a.7 .7 0 0 0 .7-.7v-3.9a.7 .7 0 0 0-.7-.7h-14.4a.7 .7 0 0 0-.7 .5 .7 .7 0 0 0 .2 .7l.7 .8M171.6 252.8a.7 .7 0 0 0-.7 .5 .7 .7 0 0 0 .2 .7l.7 .8M172.8 253.8l-.7-.8a.71 .71 0 0 0-.8-.1 .71 .71 0 0 0-.4 .6v3.9a.7 .7 0 0 0 .7 .7"/>
<path d="M175.9 254.6v-1.1a.71 .71 0 0 0-.7-.7 .71 .71 0 0 0-.7 .7v3.9a.7 .7 0 0 0 .7 .7 .7 .7 0 0 0 .7-.7v-1M178.8 252.8a.7 .7 0 0 1 .7 .7v3.9a.7 .7 0 0 1-.7 .7M109 279.4v-1a.71 .71 0 0 0-.7-.7 .71 .71 0 0 0-.7 .7v3.8a.7 .7 0 0 0 .7 .8 .7 .7 0 0 0 .7-.8v-1M175.9 279.4v-1a.71 .71 0 0 0-.7-.7 .71 .71 0 0 0-.7 .7v3.8a.7 .7 0 0 0 .7 .8 .7 .7 0 0 0 .7-.8v-1M101 285.6h14.5M101.1 285.6a.7 .7 0 0 0-.7 .4 .7 .7 0 0 0 .2 .8l.7 .7M101.5 285.8l.8 .8M104.9 282.3l-.7-.8a.7 .7 0 0 1-.2-.8 .7 .7 0 0 1 .7-.4h7.2a.69 .69 0 0 1 .7 .7v3.9a.69 .69 0 0 1-.7 .7M105.9 281.3l-.7-.8a.71 .71 0 0 0-.8-.1 .71 .71 0 0 0-.4 .6v3.9a.7 .7 0 0 0 .7 .7M115.5 285.6a.7 .7 0 0 1 .7 .7v3.9a.7 .7 0 0 1-.7 .7h-14.5a.7 .7 0 0 1-.7-.7v-3.9a.7 .7 0 0 1 .5-.7 .7 .7 0 0 1 .7 .2M168 285.6h14.4M168 285.6a.7 .7 0 0 0-.7 .4 .7 .7 0 0 0 .2 .8l.7 .7"/>
<path d="M168.5 285.8l.7 .8M171.8 282.3l-.7-.8a.7 .7 0 0 1-.2-.8 .7 .7 0 0 1 .7-.4h7.2a.69 .69 0 0 1 .7 .7v3.9a.7 .7 0 0 1-.7 .7M172.8 281.3l-.7-.8a.71 .71 0 0 0-.8-.1 .71 .71 0 0 0-.4 .6v3.9a.7 .7 0 0 0 .7 .7M182.4 285.6a.7 .7 0 0 1 .7 .7v3.9a.7 .7 0 0 1-.7 .7h-14.4a.7 .7 0 0 1-.7-.7v-3.9a.7 .7 0 0 1 .4-.7 .7 .7 0 0 1 .8 .2M100.5 318.7l.8 .7M102.3 318.4l-.8-.7a.7 .7 0 0 0-.7-.2 .7 .7 0 0 0-.5 .7v3.9a.7 .7 0 0 0 .7 .7h14.5a.7 .7 0 0 0 .7-.7v-3.9a.7 .7 0 0 0-.7-.7h-14.4a.7 .7 0 0 0-.7 .4 .7 .7 0 0 0 .2 .8M104.2 318.7l.7 .7M104.7 317.5a.7 .7 0 0 0-.7 .4 .7 .7 0 0 0 .2 .8M105.9 318.4l-.7-.7a.71 .71 0 0 0-.8-.2 .71 .71 0 0 0-.4 .7v3.9a.7 .7 0 0 0 .7 .7M109 319.2v-1a.71 .71 0 0 0-.7-.7 .71 .71 0 0 0-.7 .7v3.9a.7 .7 0 0 0 .7 .7 .7 .7 0 0 0 .7-.7v-1.1M111.9 317.5a.7 .7 0 0 1 .7 .7v3.9a.69 .69 0 0 1-.7 .7M167.5 318.7l.7 .7"/>
<path d="M169.2 318.4l-.7-.7a.7 .7 0 0 0-.8-.2 .7 .7 0 0 0-.4 .7v3.9a.7 .7 0 0 0 .7 .7h14.4a.7 .7 0 0 0 .7-.7v-3.9a.7 .7 0 0 0-.7-.7h-14.4a.7 .7 0 0 0-.7 .4 .7 .7 0 0 0 .2 .8M171.1 318.7l.7 .7M171.6 317.5a.7 .7 0 0 0-.7 .4 .7 .7 0 0 0 .2 .8M172.8 318.4l-.7-.7a.71 .71 0 0 0-.8-.2 .71 .71 0 0 0-.4 .7v3.9a.7 .7 0 0 0 .7 .7M175.9 319.2v-1a.71 .71 0 0 0-.7-.7 .71 .71 0 0 0-.7 .7v3.9a.7 .7 0 0 0 .7 .7 .7 .7 0 0 0 .7-.7v-1.1M178.8 317.5a.7 .7 0 0 1 .7 .7v3.9a.7 .7 0 0 1-.7 .7M102.3 351.2l-.8-.8a.7 .7 0 0 0-.7-.1 .7 .7 0 0 0-.5 .6v3.9l.5 .7h14.7a.7 .7 0 0 0 .7-.7v-3.9a.69 .69 0 0 0-.7-.7h-14.4a.7 .7 0 0 0-.7 .5 .7 .7 0 0 0 .2 .7l.7 .8M104.9 346.9l-.7-.7a.7 .7 0 0 1-.2-.8 .7 .7 0 0 1 .7-.5h7.2a.7 .7 0 0 1 .7 .8v3.8a.69 .69 0 0 1-.7 .7M105.9 345.9l-.7-.7a.71 .71 0 0 0-.8-.2 .71 .71 0 0 0-.4 .7v3.8a.7 .7 0 0 0 .7 .7M109 344.1v-1.1a.71 .71 0 0 0-.7-.7 .71 .71 0 0 0-.7 .7v3.9a.7 .7 0 0 0 .7 .7 .7 .7 0 0 0 .7-.7v-1.1M169.2 351.2l-.7-.8a.7 .7 0 0 0-.8-.1 .7 .7 0 0 0-.4 .6v3.9l.4 .7h14.7a.7 .7 0 0 0 .7-.7v-3.9a.69 .69 0 0 0-.7-.7h-14.4a.7 .7 0 0 0-.7 .5 .7 .7 0 0 0 .2 .7l.7 .8M171.8 346.9l-.7-.7a.7 .7 0 0 1-.2-.8 .7 .7 0 0 1 .7-.5h7.2a.7 .7 0 0 1 .7 .8v3.8a.7 .7 0 0 1-.7 .7"/>
<path d="M172.8 345.9l-.7-.7a.71 .71 0 0 0-.8-.2 .71 .71 0 0 0-.4 .7v3.8a.7 .7 0 0 0 .7 .7M175.9 344.1v-1.1a.71 .71 0 0 0-.7-.7 .71 .71 0 0 0-.7 .7v3.9a.7 .7 0 0 0 .7 .7 .7 .7 0 0 0 .7-.7v-1.1M100.3 382.8v3.9a.7 .7 0 0 0 .7 .7h14.5a.7 .7 0 0 0 .7-.7v-3.9M100.3 382.8a.7 .7 0 0 1 .5-.6 .7 .7 0 0 1 .7 .1l.8 .8M104 382.8v3.9a.7 .7 0 0 0 .7 .7M104 382.8a.7 .7 0 0 1 .4-.6 .7 .7 0 0 1 .8 .1l.7 .8M104.7 382.1a.7 .7 0 0 0-.7 .4 .7 .7 0 0 0 .2 .8l.7 .8M107.6 382.8v3.9a.7 .7 0 0 0 .7 .7 .7 .7 0 0 0 .7-.7v-1.1M107.6 382.8a.7 .7 0 0 1 .7-.7 .7 .7 0 0 1 .7 .7M109 382.8v1.1M111.9 382.1a.7 .7 0 0 1 .7 .7M112.6 382.8v3.9a.7 .7 0 0 1-.7 .7"/>
<path d="M116.2 382.8a.69 .69 0 0 0-.7-.7h-14.4a.7 .7 0 0 0-.7 .4 .7 .7 0 0 0 .2 .8l.7 .8M167.3 382.8v3.9a.7 .7 0 0 0 .7 .7h14.4a.7 .7 0 0 0 .7-.7v-3.9M167.3 382.8a.7 .7 0 0 1 .4-.6 .7 .7 0 0 1 .8 .1l.7 .8M170.9 382.8v3.9a.7 .7 0 0 0 .7 .7M170.9 382.8a.7 .7 0 0 1 .4-.6 .7 .7 0 0 1 .8 .1l.7 .8M171.6 382.1a.7 .7 0 0 0-.7 .4 .7 .7 0 0 0 .2 .8l.7 .8M174.5 382.8v3.9a.7 .7 0 0 0 .7 .7 .7 .7 0 0 0 .7-.7v-1.1M174.5 382.8a.7 .7 0 0 1 .7-.7 .7 .7 0 0 1 .7 .7M175.9 382.8v1.1M178.8 382.1a.7 .7 0 0 1 .7 .7M179.5 382.8v3.9a.7 .7 0 0 1-.7 .7M183.1 382.8a.69 .69 0 0 0-.7-.7h-14.4a.7 .7 0 0 0-.7 .4 .7 .7 0 0 0 .2 .8l.7 .8"/>
</g>
<g font-size="3.3">
<text x="41.5" y="25.2">13.625 M</text>
<text x="46.1" y="45.1">TO</text>
<text x="41.5" y="58.3">14.125 M</text>
<text x="41.5" y="89.9">11.125 M</text>
<text x="46.1" y="109.7">TO</text>
<text x="41.5" y="122.9">13.625 M</text>
<text x="42.4" y="154.5">8.077 M</text>
<text x="46.1" y="174.3">TO</text>
<text x="41.5" y="187.6">11.125 M</text>
<text x="42.4" y="219.2">5.029 M</text>
<text x="46.1" y="239">TO</text>
<text x="42.4" y="252.2">8.077 M</text>
<text x="42.4" y="283.8">1.981 M</text>
<text x="46.1" y="303.6">TO</text>
<text x="42.4" y="316.8">5.029 M</text>
<text x="45.6" y="348.5">0 M</text>
<text x="46.1" y="368.3">TO</text>
<text x="42.4" y="381.5">1.981 M</text>
<text x="33.6" y="405.9">COLUMN MARKED</text>
<text x="106.1" y="406">C8</text>
<text x="172.4" y="406">C11</text>
<text x="239.1" y="406">C13</text>
</g>
<g font-size="2.7">
<text x="142.4" y="79.7">M25 : Fe550 , COVER = 40MM</text>
<text x="209.3" y="79.7">M25 : Fe550 , COVER = 40MM</text>
<text x="171.3" y="107.3">LINKS</text>
<text x="238.2" y="107.3">LINKS</text>
<text x="169.2" y="112.6">T8 @ 225</text>
<text x="236.1" y="112.6">T8 @ 225</text>
<text x="162.1" y="128.4" transform="rotate(-90 162.1 128.4)">230</text>
<text x="201.2" y="129.1">T16</text>
<text x="201.2" y="126">T20</text>
<text x="233" y="128.4" transform="rotate(-90 233 128.4)">230</text>
<text x="268.1" y="129.1">T16</text>
<text x="172.9" y="133.5">530</text>
<text x="239.9" y="133.5">300</text>
<text x="166.6" y="139.2">8-T20 + 2-T16</text>
<text x="238.6" y="139.2">4-T16</text>
<text x="75.5" y="144.3">M25 : Fe550 , COVER = 40MM</text>
<text x="142.4" y="144.3">M25 : Fe550 , COVER = 40MM</text>
<text x="104.3" y="171.9">LINKS</text>
<text x="171.3" y="171.9">LINKS</text>
<text x="102.3" y="177.2">T8 @ 225</text>
<text x="169.2" y="177.2">T8 @ 225</text>
<text x="134.2" y="190.7">T20</text>
<text x="201.2" y="190.7">T20</text>
<text x="95.1" y="193.1" transform="rotate(-90 95.1 193.1)">230</text>
<text x="134.2" y="193.8">T16</text>
<text x="162.1" y="193.1" transform="rotate(-90 162.1 193.1)">230</text>
<text x="201.2" y="193.8">T16</text>
<text x="99.6" y="203.8">8-T20 + 2-T16</text>
<text x="106" y="198.1">530</text>
<text x="166.6" y="203.8">8-T20 + 2-T16</text>
<text x="172.9" y="198.1">530</text>
<text x="75.5" y="209">M25 : Fe550 , COVER = 40MM</text>
<text x="142.4" y="209">M25 : Fe550 , COVER = 40MM</text>
<text x="104.3" y="236.6">LINKS</text>
<text x="171.3" y="236.6">LINKS</text>
<text x="102.3" y="241.8">T8 @ 225</text>
<text x="169.2" y="241.8">T8 @ 225</text>
<text x="95.1" y="257.7" transform="rotate(-90 95.1 257.7)">230</text>
<text x="134.2" y="255.3">T20</text>
<text x="162.1" y="257.7" transform="rotate(-90 162.1 257.7)">230</text>
<text x="201.2" y="255.3">T20</text>
<text x="106" y="262.8">530</text>
<text x="134.2" y="258.4">T16</text>
<text x="172.9" y="262.8">530</text>
<text x="201.2" y="258.4">T16</text>
<text x="99.6" y="268.4">8-T20 + 2-T16</text>
<text x="166.6" y="268.4">8-T20 + 2-T16</text>
<text x="75.5" y="273.6">M25 : Fe550 , COVER = 40MM</text>
<text x="142.4" y="273.6">M25 : Fe550 , COVER = 40MM</text>
<text x="104.3" y="301.2">LINKS</text>
<text x="171.3" y="301.2">LINKS</text>
<text x="102.3" y="306.5">T8 @ 225</text>
<text x="169.2" y="306.5">T8 @ 225</text>
<text x="95.1" y="322.4" transform="rotate(-90 95.1 322.4)">230</text>
<text x="134.2" y="323">T16</text>
<text x="134.2" y="320">T20</text>
<text x="162.1" y="322.4" transform="rotate(-90 162.1 322.4)">230</text>
<text x="201.2" y="323">T16</text>
<text x="201.2" y="320">T20</text>
<text x="106" y="327.4">530</text>
<text x="172.9" y="327.4">530</text>
<text x="99.6" y="333.1">8-T20 + 2-T16</text>
<text x="166.6" y="333.1">8-T20 + 2-T16</text>
<text x="75.5" y="338.3">M25 : Fe550 , COVER = 40MM</text>
<text x="142.4" y="338.3">M25 : Fe550 , COVER = 40MM</text>
<text x="104.3" y="365.9">LINKS</text>
<text x="171.3" y="365.9">LINKS</text>
<text x="102.3" y="371.1">T8 @ 225</text>
<text x="169.2" y="371.1">T8 @ 225</text>
<text x="95.1" y="387" transform="rotate(-90 95.1 387)">230</text>
<text x="134.2" y="387.7">T16</text>
<text x="134.2" y="384.6">T20</text>
<text x="162.1" y="387" transform="rotate(-90 162.1 387)">230</text>
<text x="201.2" y="387.7">T16</text>
<text x="201.2" y="384.6">T20</text>
<text x="106" y="392">530</text>
<text x="172.9" y="392">530</text>
<text x="99.6" y="397.7">8-T20 + 2-T16</text>
<text x="166.6" y="397.7">8-T20 + 2-T16</text>
</g>
</svg>
